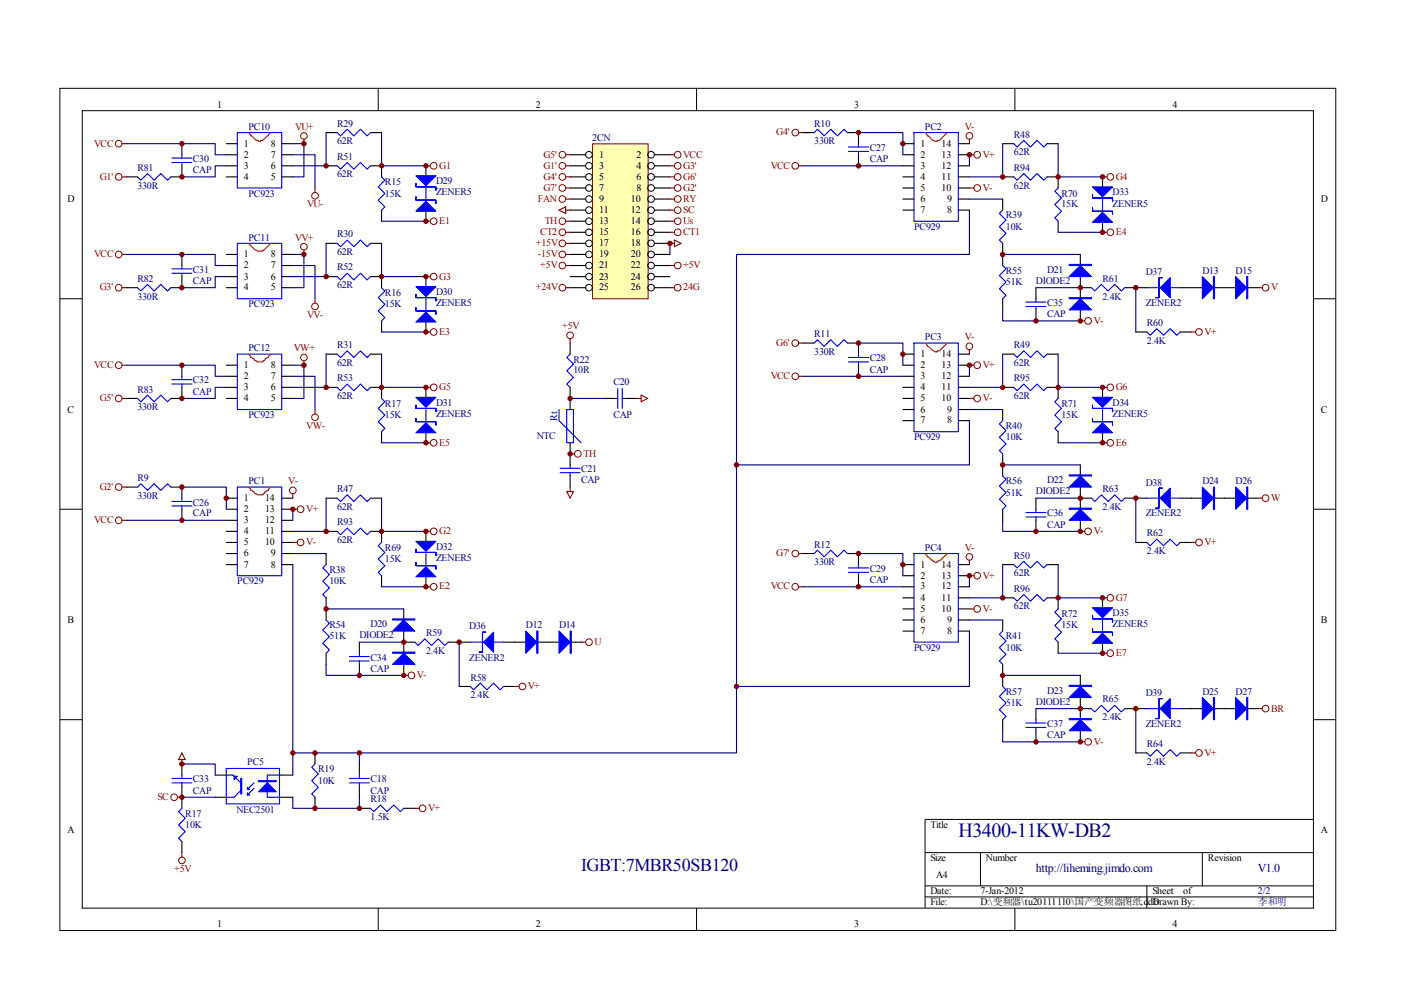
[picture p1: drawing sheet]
<svg xmlns="http://www.w3.org/2000/svg" width="297mm" height="210mm" viewBox="0 0 297 210" stroke-linecap="round" stroke-linejoin="round" font-family="sans-serif">
<g fill="none" stroke="#000" stroke-width=".21">
<path d="M12.7 18.7h270.5v178.6h-270.5zM80.2 18.7v4.7M147.7 18.7v4.7M215.2 18.7v4.7M17.4 23.5h261.1v169h-261.1zM12.7 63.3h4.7M278.4 63.3h4.7M12.7 108h4.7M278.4 108h4.7M12.7 152.6h4.7M278.4 152.6h4.7M278.4 173.7h-82.3v18.8"/>
<path d="M80.2 192.5v4.7M147.7 192.5v4.7M196.1 180.8h82.3M196.1 187.8h82.3M196.1 190.2h82.3M207.9 180.8v7M215.2 192.5v4.7M243.2 187.8v4.7M254.9 180.8v7"/>
</g>
<g fill="none" stroke="#00f" stroke-width=".23">
<path d="M29.2 37.5l.7 .7 1.4-1.4 1.4 1.4 1.4-1.4 1.4 1.4 .7-.7M36.4 33.5h4.3M36.4 34.5h4.3M38.6 32.8v.7M38.6 34.5v.7M50.3 28.1h9.4v11.8h-9.4zM71.5 35.2l.7 .7 1.4-1.4 1.4 1.4 1.4-1.4 1.4 1.4 .7-.7M71.5 28.1l.7 .7 1.4-1.4 1.4 1.4 1.4-1.4 1.4 1.4 .7-.7M80.9 37.5l.7 .7-1.4 1.4 1.4 1.4-1.4 1.4 1.4 1.5-.7 .7M90.3 39.9v2.3M172.6 28.1l.7-.7 1.4 1.4 1.4-1.4 1.5 1.4 1.4-1.4 .7 .7M179.9 31.2h4.2"/>
<path d="M179.9 32.1h4.2M182 30.5v.7M182 32.1v.7M193.8 28.1h9.4v18.8h-9.4zM214.9 37.5l.7 .7 1.5-1.4 1.4 1.4 1.4-1.4 1.4 1.4 .7-.7M214.9 30.5l.7 .7 1.5-1.4 1.4 1.4 1.4-1.4 1.4 1.4 .7-.7M224.3 39.9l-.7 .7 1.5 1.4-1.5 1.4 1.5 1.4-1.5 1.4 .7 .7M36.4 57h4.3M36.4 57.9h4.3M38.6 56.3v.7M38.6 57.9v.7M50.3 51.6h9.4v11.7h-9.4z"/>
<path d="M71.5 58.6l.7 .7 1.4-1.4 1.4 1.4 1.4-1.4 1.4 1.4 .7-.7M71.5 51.6l.7 .7 1.4-1.4 1.4 1.4 1.4-1.4 1.4 1.4 .7-.7M212.6 44.6l-.7 .7 1.4 1.4-1.4 1.4 1.4 1.4-1.4 1.4 .7 .7M212.6 56.3l.7 .7-1.4 1.4 1.4 1.4-1.4 1.4 1.4 1.4-.7 .7M233.8 42.2v2.4M29.2 61l.7 .7 1.4-1.4 1.4 1.4 1.4-1.4 1.4 1.4 .7-.7M38.6 79.8v.7M50.3 75.1h9.4v11.7h-9.4zM71.5 75.1l.7 .7 1.4-1.4 1.4 1.4 1.4-1.4 1.4 1.4 .7-.7M80.9 61l.7 .7-1.4 1.4 1.4 1.4-1.4 1.4 1.4 1.4-.7 .7M90.3 63.3v2.4M172.6 72.7l.7-.7 1.4 1.4 1.4-1.4 1.5 1.4 1.4-1.4 .7 .7"/>
<path d="M179.9 75.8h4.2M179.9 76.7h4.2M182 75.1v.7M182 76.7v.7M193.8 72.7h9.4v18.8h-9.4zM214.9 75.1l.7 .7 1.5-1.4 1.4 1.4 1.4-1.4 1.4 1.4 .7-.7M217.5 64h4.3M217.5 65h4.3M219.6 63.3v.7M219.6 65v.7M231.4 61l.7 .7 1.4-1.4 1.4 1.4 1.4-1.4 1.4 1.4 .8-.7M243.2 70.4l.7 .7 1.4-1.4 1.4 1.4 1.4-1.4 1.4 1.4 .7-.7"/>
<path d="M243.2 61h7M29.2 84.5l.7 .7 1.4-1.4 1.4 1.4 1.4-1.4 1.4 1.4 .7-.7M36.4 80.5h4.3M36.4 81.4h4.3M38.6 81.4v.7M71.5 82.1l.7 .7 1.4-1.4 1.4 1.4 1.4-1.4 1.4 1.4 .7-.7M80.9 84.5l.7 .7-1.4 1.4 1.4 1.4-1.4 1.4 1.4 1.4-.7 .7M90.3 86.8v2.4M212.6 89.2l-.7 .7 1.4 1.4-1.4 1.4 1.4 1.4-1.4 1.4 .7 .7M214.9 82.1l.7 .7 1.5-1.4 1.4 1.4 1.4-1.4 1.4 1.4 .7-.7M224.3 84.5l-.7 .7 1.5 1.4-1.5 1.4 1.5 1.4-1.5 1.4 .7 .7M233.8 86.8v2.4"/>
<path d="M29.2 103.3l.7-.7 1.4 1.4 1.4-1.4 1.4 1.4 1.4-1.4 .7 .7M36.4 106.3h4.3M36.4 107.3h4.3M38.6 105.6v.7M38.6 107.3v.7M50.3 103.3h9.4v18.8h-9.4zM69.1 119.7l-.7 .7 1.4 1.4-1.4 1.4 1.4 1.4-1.4 1.5 .7 .7M71.5 112.7l.7 .7 1.4-1.4 1.4 1.4 1.4-1.4 1.4 1.4 .7-.7M71.5 105.6l.7 .7 1.4-1.4 1.4 1.4 1.4-1.4 1.4 1.4 .7-.7M80.9 115l-.7 .7 1.4 1.4-1.4 1.4 1.4 1.4-1.4 1.5 .7 .7M90.3 117.4v2.3M172.6 117.4l.7-.7 1.4 1.4 1.4-1.4 1.5 1.4 1.4-1.4 .7 .7"/>
<path d="M182 119.7v.7M193.8 117.4h9.4v18.8h-9.4zM212.6 100.9l.7 .7-1.4 1.4 1.4 1.4-1.4 1.5 1.4 1.4-.7 .7M214.9 119.7l.7 .7 1.5-1.4 1.4 1.4 1.4-1.4 1.4 1.4 .7-.7M217.5 108.7h4.3M217.5 109.6h4.3M219.6 108v.7M219.6 109.6v.7M231.4 105.6l.7 .7 1.4-1.4 1.4 1.4 1.4-1.4 1.4 1.4 .8-.7M243.2 115l.7 .7 1.4-1.4 1.4 1.4 1.4-1.4 1.4 1.4 .7-.7M243.2 105.6h7M69.1 131.5l.7 .7-1.4 1.4 1.4 1.4-1.4 1.4 1.4 1.4-.7 .7"/>
<path d="M74.1 139.2h4.2M76.2 138.5v.7M88 136.2l.7 .7 1.4-1.5 1.4 1.5 1.4-1.5 1.4 1.5 .7-.7M99.7 136.2h7.1M179.9 120.4h4.2M179.9 121.4h4.2M182 121.4v.7M212.6 133.8l-.7 .7 1.4 1.4-1.4 1.4 1.4 1.4-1.4 1.4 .7 .8M214.9 126.8l.7 .7 1.5-1.4 1.4 1.4 1.4-1.4 1.4 1.4 .7-.7M224.3 129.1l-.7 .7 1.5 1.4-1.5 1.4 1.5 1.4-1.5 1.4 .7 .8M233.8 131.5v2.3M74.1 140.1h4.2"/>
<path d="M76.2 140.1v.8M99.7 145.5l.7 .8 1.4-1.5 1.4 1.5 1.4-1.5 1.5 1.5 .7-.8M212.6 145.5l.7 .8-1.4 1.4 1.4 1.4-1.4 1.4 1.4 1.4-.7 .7M217.5 153.3h4.3M217.5 154.2h4.3M219.6 152.6v.7M219.6 154.2v.7M231.4 150.2l.7 .7 1.4-1.4 1.4 1.4 1.4-1.4 1.4 1.4 .8-.7M243.2 159.6l.7 .7 1.4-1.4 1.4 1.4 1.4-1.4 1.4 1.4 .7-.7M243.2 150.2h7M36.4 165h4.3M36.4 166h4.3"/>
<path d="M38.6 171.4l-.7 .7 1.4 1.4-1.4 1.4 1.4 1.4-1.4 1.4 .7 .7M38.6 164.3v.7M38.6 166v.7M48 162.9h11.3v7.5h-11.3zM48 164.3h1.4l1.6 1.7M51 167.6l-1.4 1.4h-1.6M53.9 166l-1.5 1.4M53.9 167.2l-1.5 1.4M59.7 164.3h-3v4.7h3M66.8 162l-.7 .7 1.4 1.4-1.4 1.4 1.4 1.4-1.4 1.4 .7 .7M74.1 165h4.2M74.1 166h4.2"/>
<path d="M76.2 164.3v.7M76.2 166v.7M78.5 171.4l.8 .7 1.4-1.4 1.4 1.4 1.4-1.4 1.4 1.4 .7-.7"/>
</g>
<g fill="none" stroke="#000" stroke-width=".23">
<path d="M26.8 37.5h2.4M38.6 35.2v2.3h-2.4M38.6 30.5v2.3M48 30.5h2.3M48 32.8h2.3M48 35.2h2.3M48 37.5h2.3M59.7 30.5h2.4M59.7 32.8h2.4M59.7 35.2h2.4M59.7 37.5h2.4M69.1 35.2h2.4"/>
<path d="M69.1 28.1h2.4M78.5 35.2h2.4v2.3M78.5 28.1h2.4M90.3 35.2v2.3M170.3 28.1h2.3M179.7 28.1h2.3v2.4M182 32.8v2.4M191.4 30.5h2.4M191.4 32.8h2.4M191.4 35.2h2.4M191.4 37.5h2.4M191.4 39.9h2.4"/>
<path d="M203.2 30.5h2.3M203.2 32.8h2.3M203.2 35.2h2.3M203.2 37.5h2.3M203.2 39.9h2.3M212.6 30.5h2.3M212.6 37.5h2.3M222 30.5h2.3M222 37.5h2.3v2.4M233.8 37.5v2.4M38.6 53.9v2.4M38.6 58.6v2.4h-2.4"/>
<path d="M48 53.9h2.3M48 56.3h2.3M48 58.6h2.3M59.7 53.9h2.4M59.7 56.3h2.4M59.7 58.6h2.4M69.1 58.6h2.4M69.1 51.6h2.4M78.5 58.6h2.4v2.4M78.5 51.6h2.4M80.9 44.6v2.3M90.3 44.6v2.3"/>
<path d="M90.3 58.6v2.4M191.4 42.2h2.4M191.4 44.6h2.4M203.2 42.2h2.3M203.2 44.6h2.3M212.6 42.2v2.4M212.6 51.6v4.7M224.3 46.9v2.4M229 53.9v2.4M229 58.6v4.7M233.8 46.9v2.4M26.8 61h2.4"/>
<path d="M38.6 77.4v2.4M48 61h2.3M48 77.4h2.3M48 79.8h2.3M59.7 61h2.4M59.7 77.4h2.4M59.7 79.8h2.4M69.1 75.1h2.4M78.5 75.1h2.4M80.9 68v2.4M90.3 68v2.4M170.3 72.7h2.3"/>
<path d="M179.7 72.7h2.3v2.4M182 77.4v2.4M191.4 77.4h2.4M191.4 79.8h2.4M191.4 75.1h2.4M203.2 77.4h2.3M203.2 79.8h2.3M203.2 75.1h2.3M212.6 75.1h2.3M212.6 63.3v2.4M219.6 61v2.3M219.6 65.7v2.3"/>
<path d="M222 75.1h2.3M229 61h2.4M229 65.7v2.3M238.5 61h4.7M240.8 70.4h2.4M250.2 61h4.7M250.2 70.4h2.4M257.3 61h4.7M264.3 61h2.4M26.8 84.5h2.4M38.6 82.1v2.4h-2.4M48 82.1h2.3"/>
<path d="M48 84.5h2.3M59.7 82.1h2.4M59.7 84.5h2.4M69.1 82.1h2.4M78.5 82.1h2.4v2.4M80.9 91.5v2.4M90.3 82.1v2.4M90.3 91.5v2.4M191.4 82.1h2.4M191.4 84.5h2.4M191.4 86.8h2.4M191.4 89.2h2.4"/>
<path d="M203.2 82.1h2.3M203.2 84.5h2.3M203.2 86.8h2.3M203.2 89.2h2.3M212.6 82.1h2.3M212.6 86.8v2.4M212.6 96.2v4.7M222 82.1h2.3v2.4M224.3 91.5v2.4M229 98.6v2.3M233.8 82.1v2.4M233.8 91.5v2.4"/>
<path d="M26.8 103.3h2.4M36.2 103.3h2.4v2.3M38.6 108v2.3M48 105.6h2.3M48 108h2.3M48 110.3h2.3M48 112.7h2.3M48 115h2.3M48 117.4h2.3M48 119.7h2.3M59.7 105.6h2.4M59.7 108h2.4"/>
<path d="M59.7 110.3h2.4M59.7 112.7h2.4M59.7 115h2.4M59.7 117.4h2.4M59.7 119.7h2.4M69.1 105.6h2.4M69.1 112.7h2.4M69.1 117.4v2.3M78.5 112.7h2.4v2.3M78.5 105.6h2.4M90.3 112.7v2.3M170.3 117.4h2.3"/>
<path d="M179.7 117.4h2.3v2.3M191.4 119.7h2.4M203.2 119.7h2.3M212.6 119.7h2.3M212.6 108v2.3M219.6 105.6v2.4M219.6 110.3v2.4M222 119.7h2.3M229 105.6h2.4M229 103.3v4.7M229 110.3v2.4M238.5 105.6h4.7"/>
<path d="M240.8 115h2.4M250.2 105.6h4.7M250.2 115h2.4M257.3 105.6h4.7M264.3 105.6h2.4M69.1 126.8v4.7M69.1 138.5v2.4M76.2 136.2v2.3M80.9 122.1v2.3M85.6 136.2h2.4M85.6 129.1v2.4M85.6 133.8v4.7"/>
<path d="M90.3 122.1v2.3M95 136.2h4.7M106.8 136.2h4.7M113.8 136.2h4.7M120.9 136.2h2.3M182 122.1v2.3M191.4 122.1h2.4M191.4 124.4h2.4M191.4 126.8h2.4M191.4 129.1h2.4M191.4 131.5h2.4M191.4 133.8h2.4"/>
<path d="M203.2 122.1h2.3M203.2 124.4h2.3M203.2 126.8h2.3M203.2 129.1h2.3M203.2 131.5h2.3M203.2 133.8h2.3M212.6 131.5v2.3M212.6 126.8h2.3M222 126.8h2.3v2.3M224.3 136.2v2.3M233.8 126.8v2.3M233.8 136.2v2.3"/>
<path d="M66.8 159.6v2.4M76.2 140.9v2.3M85.6 140.9v2.3M97.4 145.5h2.3M106.8 145.5h2.3M212.6 140.9v4.6M212.6 152.6v2.3M219.6 150.2v2.4M219.6 154.9v2.4M229 143.2v2.3M229 147.9v4.7M229 154.9v2.4"/>
<path d="M229 150.2h2.4M238.5 150.2h4.7M240.8 159.6h2.4M250.2 150.2h4.7M250.2 159.6h2.4M257.3 150.2h4.7M264.3 150.2h2.4M38.6 162v2.3M38.6 166.7v4.7M38.6 178.4v2.4M45.6 169h2.4M45.6 164.3h2.4"/>
<path d="M59.7 169h2.4M59.7 164.3h2.4M66.8 169v2.4M76.2 171.4h2.3M76.2 162v2.3M76.2 166.7v2.3M85.6 171.4h2.4"/>
</g>
<path d="M52.7 28.1l.4 .5v.2h.3l.5 .5a.74 .74 0 0 0 .9 .5v.2h.5v-.2a.74 .74 0 0 0 .9-.5l.5-.5h.2v-.2l.5-.5M196.1 28.1l.5 .5v.2h.2l1 1 .4 .2h.5v-.2a.74 .74 0 0 0 1-.5l1.1-1.2M52.7 51.6l.2 .2a3.7 3.7 0 0 0 1.9 1.4h.9v-.2h.3l1.4-1.4M52.7 75.1l.4 .5v.2l.8 .2a1.26 1.26 0 0 0 1.6 .7h.2v-.2l.5-.2v-.3l.7-.2v-.2l.5-.5M196.1 72.7l.5 .5v.2h.2l1 1 .4 .2h.5v-.2a.74 .74 0 0 0 1-.5l1.1-1.2M52.7 103.3l.4 .4v.3l.8 .2a1.27 1.27 0 0 0 1.6 .7h.2v-.2h.3l.2-.5 .7-.2v-.3l.5-.4M196.1 117.4l.5 .4v.3h.2l.7 .7h.3v.2l.4 .2h.5v-.2a4.2 4.2 0 0 0 2.1-1.6" fill="none" stroke="#f00" stroke-width=".23"/>
<g fill="#00f" stroke="#00f" stroke-width=".23">
<path d="M88.2 44.8l2.1-2.1 2.1 2.1z"/>
<path d="M88.2 37.3h4.2l-2.1 2.1z"/>
<path d="M88.2 68.3l2.1-2.1 2.1 2.1z"/>
<path d="M88.2 60.8h4.2l-2.1 2.1z"/>
<path d="M88.2 91.8l2.1-2.2 2.1 2.2z"/>
<path d="M88.2 84.2h4.2l-2.1 2.2z"/>
<path d="M88.2 122.3l2.1-2.1 2.1 2.1z"/>
<path d="M88.2 114.8h4.2l-2.1 2.1z"/>
<path d="M54.8 167.9l1.9-1.9 1.9 1.9z"/>
<path d="M52.4 168.1l.5 .5h-.5z"/>
<path d="M52.4 166.9l.5 .5h-.5z"/>
<path d="M49.6 164.6h.7l-.7 .7z"/>
<path d="M85.6 131.5l2.4 2.3h-4.8z"/>
<path d="M83.2 140.9l2.4-2.4 2.4 2.4z"/>
<path d="M102.5 136.2l2.1-2.2v4.3z"/>
<path d="M111.5 133.8l2.3 2.4-2.3 2.3z"/>
<path d="M118.5 133.8l2.4 2.4-2.4 2.3z"/>
<path d="M231.6 47.1l2.2-2.1 2.1 2.1z"/>
<path d="M231.6 39.6h4.3l-2.1 2.1z"/>
<path d="M226.7 58.6l2.3-2.3 2.4 2.3z"/>
<path d="M226.7 65.7l2.3-2.4 2.4 2.4z"/>
<path d="M246 61l2.1-2.1v4.2z"/>
<path d="M254.9 58.6l2.4 2.4-2.4 2.3z"/>
<path d="M262 58.6l2.3 2.4-2.3 2.3z"/>
<path d="M231.6 91.8l2.2-2.2 2.1 2.2z"/>
<path d="M231.6 84.2h4.3l-2.1 2.2z"/>
<path d="M226.7 103.3l2.3-2.4 2.4 2.4z"/>
<path d="M226.7 110.3l2.3-2.3 2.4 2.3z"/>
<path d="M246 105.6l2.1-2.1v4.2z"/>
<path d="M254.9 103.3l2.4 2.3-2.4 2.4z"/>
<path d="M262 103.3l2.3 2.3-2.3 2.4z"/>
<path d="M231.6 136.4l2.2-2.1 2.1 2.1z"/>
<path d="M231.6 128.9h4.3l-2.1 2.1z"/>
<path d="M226.7 147.9l2.3-2.4 2.4 2.4z"/>
<path d="M226.7 154.9l2.3-2.3 2.4 2.3z"/>
<path d="M246 150.2l2.1-2.1v4.3z"/>
<path d="M254.9 147.9l2.4 2.3-2.4 2.4z"/>
<path d="M262 147.9l2.3 2.3-2.3 2.4z"/>
<path d="M88.2 41.7v.7h4.2v.7v-.7h-4.2z" fill-rule="evenodd"/>
<path d="M88.2 38.9v.7h4.2v.7v-.7h-4.2z" fill-rule="evenodd"/>
<path d="M88.2 65.2v.7h4.2v.7v-.7h-4.2z" fill-rule="evenodd"/>
<path d="M88.2 62.4v.7h4.2v.7v-.7h-4.2z" fill-rule="evenodd"/>
<path d="M88.2 88.7v.7h4.2v.7v-.7h-4.2z" fill-rule="evenodd"/>
<path d="M88.2 85.9v.7h4.2v.7v-.7h-4.2z" fill-rule="evenodd"/>
<path d="M88.2 119.2v.7h4.2v.8v-.8h-4.2z" fill-rule="evenodd"/>
<path d="M88.2 116.4v.7h4.2v.7v-.7h-4.2z" fill-rule="evenodd"/>
<path d="M54.8 165.5h3.8v.2h-3.8z" fill-rule="evenodd"/>
<path d="M51 165h.3v3.3h-.3z" fill-rule="evenodd"/>
<path d="M83.2 131.2h4.8v.3h-4.8z" fill-rule="evenodd"/>
<path d="M83.2 138.3h4.8v.2h-4.8z" fill-rule="evenodd"/>
<path d="M102.3 134h.7h-.7v4.3h-.7h.7z" fill-rule="evenodd"/>
<path d="M113.8 133.8h.3v4.7h-.3z" fill-rule="evenodd"/>
<path d="M120.9 133.8h.2v4.7h-.2z" fill-rule="evenodd"/>
<path d="M231.6 44.1v.7h4.3v.7v-.7h-4.3z" fill-rule="evenodd"/>
<path d="M231.6 41.3v.7h4.3v.7v-.7h-4.3z" fill-rule="evenodd"/>
<path d="M226.7 56.1h4.7v.2h-4.7z" fill-rule="evenodd"/>
<path d="M226.7 63.1h4.7v.2h-4.7z" fill-rule="evenodd"/>
<path d="M245.7 58.9h.8h-.8v4.2h-.7h.7z" fill-rule="evenodd"/>
<path d="M257.3 58.6h.2v4.7h-.2z" fill-rule="evenodd"/>
<path d="M264.3 58.6h.3v4.7h-.3z" fill-rule="evenodd"/>
<path d="M231.6 88.7v.7h4.3v.7v-.7h-4.3z" fill-rule="evenodd"/>
<path d="M231.6 85.9v.7h4.3v.7v-.7h-4.3z" fill-rule="evenodd"/>
<path d="M226.7 100.7h4.7v.2h-4.7z" fill-rule="evenodd"/>
<path d="M226.7 107.7h4.7v.3h-4.7z" fill-rule="evenodd"/>
<path d="M245.7 103.5h.8h-.8v4.2h-.7h.7z" fill-rule="evenodd"/>
<path d="M257.3 103.3h.2v4.7h-.2z" fill-rule="evenodd"/>
<path d="M264.3 103.3h.3v4.7h-.3z" fill-rule="evenodd"/>
<path d="M231.6 133.3v.7h4.3v.7v-.7h-4.3z" fill-rule="evenodd"/>
<path d="M231.6 130.5v.7h4.3v.7v-.7h-4.3z" fill-rule="evenodd"/>
<path d="M226.7 145.3h4.7v.2h-4.7z" fill-rule="evenodd"/>
<path d="M226.7 152.4h4.7v.2h-4.7z" fill-rule="evenodd"/>
<path d="M245.7 148.1h.8h-.8v4.3h-.7h.7z" fill-rule="evenodd"/>
<path d="M257.3 147.9h.2v4.7h-.2z" fill-rule="evenodd"/>
<path d="M264.3 147.9h.3v4.7h-.3z" fill-rule="evenodd"/>
</g>
<g fill="none" stroke="#000080" stroke-width=".23">
<path d="M26.8 30.5h18.8v2.3h2.4M48 35.2h-2.4v2.3h-7M62.1 30.5h2.3v7h-2.3M62.1 32.8h4.7v7.1M69.1 28.1v7.1h-7M80.9 28.1v7.1h9.4M170.3 35.2h21.1M182 28.1h9.4v4.7M205.5 32.8v2.4M212.6 30.5v7h-7.1M224.3 30.5v7h9.5M26.8 53.9h18.8v2.4h2.4"/>
<path d="M48 58.6h-2.4v2.4h-7M62.1 53.9h2.3v7.1h-2.3M62.1 56.3h4.7v7M69.1 51.6v7h-7M80.9 51.6v7h9.4M80.9 46.9h9.4M205.5 44.6v9.3h-49.3v91.6h49.3v-11.7M205.5 42.2h7.1M212.6 53.9h16.4M224.3 49.3h9.5M26.8 77.4h18.8v2.4h2.4M62.1 77.4h2.3v7.1h-2.3"/>
<path d="M62.1 79.8h4.7v7M69.1 75.1v7h-7M80.9 75.1v7h9.4M80.9 70.4h9.4M170.3 79.8h21.1M182 72.7h9.4v4.7M205.5 77.4v2.4M212.6 65.7v2.3h16.4M212.6 75.1v7h-7.1M219.6 61h9.4M224.3 75.1v7h9.5M240.8 61v9.4"/>
<path d="M48 82.1h-2.4v2.4h-7M80.9 93.9h9.4M205.5 89.2v9.4h-49.3M205.5 86.8h7.1M212.6 98.6h16.4M224.3 93.9h9.5M26.8 110.3h21.2M38.6 103.3h9.4v4.7M62.1 108v2.3M62.1 119.7v39.9M62.1 117.4h7M69.1 105.6v7.1h-7"/>
<path d="M80.9 105.6v7.1h9.4M182 117.4h9.4v4.7M212.6 110.3v2.4h16.4M212.6 119.7v7.1h-7.1M219.6 105.6h9.4M224.3 119.7v7.1h9.5M240.8 105.6v9.4M69.1 129.1h16.5M76.2 136.2h9.4M80.9 124.4h9.4M97.4 136.2v9.3M170.3 124.4h21.1"/>
<path d="M205.5 122.1v2.3M205.5 131.5h7.1M224.3 138.5h9.5M69.1 140.9v2.3h16.5M156.2 145.5v14.1h-80M212.6 154.9v2.4h16.4M212.6 143.2h16.4M219.6 150.2h9.4M240.8 150.2v9.4M38.6 162h7v2.3M38.6 169h7M62.1 169v2.4h14.1v-2.4"/>
<path d="M76.2 162v-2.4h-14.1v4.7"/>
</g>
<g fill="#800000" stroke="#800000" stroke-width=".21">
<circle cx="38.6" cy="37.5" r=".47"/>
<circle cx="38.6" cy="30.5" r=".47"/>
<circle cx="69.1" cy="35.2" r=".47"/>
<circle cx="64.4" cy="30.5" r=".47"/>
<circle cx="90.3" cy="46.9" r=".47"/>
<circle cx="90.3" cy="35.2" r=".47"/>
<circle cx="80.9" cy="35.2" r=".47"/>
<circle cx="38.6" cy="61" r=".47"/>
<circle cx="80.9" cy="58.6" r=".47"/>
<circle cx="69.1" cy="58.6" r=".47"/>
<circle cx="38.6" cy="53.9" r=".47"/>
<circle cx="38.6" cy="84.5" r=".47"/>
<circle cx="80.9" cy="82.1" r=".47"/>
<circle cx="69.1" cy="82.1" r=".47"/>
<circle cx="38.6" cy="77.4" r=".47"/>
<circle cx="38.6" cy="110.3" r=".47"/>
<circle cx="38.6" cy="103.3" r=".47"/>
<circle cx="48" cy="105.6" r=".47"/>
<circle cx="62.1" cy="108" r=".47"/>
<circle cx="69.1" cy="112.7" r=".47"/>
<circle cx="80.9" cy="112.7" r=".47"/>
<circle cx="90.3" cy="112.7" r=".47"/>
<circle cx="90.3" cy="124.4" r=".47"/>
<circle cx="97.4" cy="136.2" r=".47"/>
<circle cx="85.6" cy="136.2" r=".47"/>
<circle cx="85.6" cy="143.2" r=".47"/>
<circle cx="69.1" cy="129.1" r=".47"/>
<circle cx="76.2" cy="143.2" r=".47"/>
<circle cx="191.4" cy="30.5" r=".47"/>
<circle cx="205.5" cy="32.8" r=".47"/>
<circle cx="182" cy="28.1" r=".47"/>
<circle cx="224.3" cy="37.5" r=".47"/>
<circle cx="212.6" cy="37.5" r=".47"/>
<circle cx="240.8" cy="61" r=".47"/>
<circle cx="229" cy="61" r=".47"/>
<circle cx="182" cy="35.2" r=".47"/>
<circle cx="229.1" cy="68" r=".47"/>
<circle cx="219.6" cy="68" r=".47"/>
<circle cx="212.6" cy="53.9" r=".47"/>
<circle cx="191.4" cy="75.1" r=".47"/>
<circle cx="205.5" cy="77.4" r=".47"/>
<circle cx="182" cy="72.7" r=".47"/>
<circle cx="224.3" cy="82.1" r=".47"/>
<circle cx="212.6" cy="82.1" r=".47"/>
<circle cx="240.8" cy="105.6" r=".47"/>
<circle cx="229" cy="105.6" r=".47"/>
<circle cx="182" cy="79.8" r=".47"/>
<circle cx="229.1" cy="112.7" r=".47"/>
<circle cx="219.6" cy="112.7" r=".47"/>
<circle cx="212.6" cy="98.6" r=".47"/>
<circle cx="191.4" cy="119.7" r=".47"/>
<circle cx="205.5" cy="122.1" r=".47"/>
<circle cx="182" cy="117.4" r=".47"/>
<circle cx="224.3" cy="126.8" r=".47"/>
<circle cx="212.6" cy="126.8" r=".47"/>
<circle cx="240.8" cy="150.2" r=".47"/>
<circle cx="229" cy="150.2" r=".47"/>
<circle cx="182" cy="124.4" r=".47"/>
<circle cx="229.1" cy="157.3" r=".47"/>
<circle cx="219.6" cy="157.3" r=".47"/>
<circle cx="212.6" cy="143.2" r=".47"/>
<circle cx="233.8" cy="126.8" r=".47"/>
<circle cx="233.8" cy="138.5" r=".47"/>
<circle cx="233.8" cy="82.1" r=".47"/>
<circle cx="233.8" cy="93.9" r=".47"/>
<circle cx="233.8" cy="37.5" r=".47"/>
<circle cx="233.8" cy="49.3" r=".47"/>
<circle cx="156.1" cy="98.6" r=".47"/>
<circle cx="76.2" cy="171.4" r=".47"/>
<circle cx="66.8" cy="159.6" r=".47"/>
<circle cx="66.8" cy="171.4" r=".47"/>
<circle cx="38.6" cy="169" r=".47"/>
<circle cx="38.6" cy="162" r=".47"/>
<circle cx="62.1" cy="159.6" r=".47"/>
<circle cx="76.2" cy="159.6" r=".47"/>
<circle cx="156.1" cy="145.5" r=".47"/>
</g>
<g fill="none" stroke="#800000" stroke-width=".21">
<circle cx="25.2" cy="30.5" r=".71"/>
<circle cx="25.2" cy="37.5" r=".71"/>
<circle cx="64.4" cy="28.8" r=".7"/>
<circle cx="92" cy="35.2" r=".71"/>
<circle cx="168.6" cy="35.2" r=".71"/>
<circle cx="168.6" cy="28.1" r=".7"/>
<circle cx="205.5" cy="28.8" r=".7"/>
<circle cx="207.2" cy="32.8" r=".71"/>
<circle cx="207.2" cy="39.9" r=".7"/>
<circle cx="235.4" cy="37.5" r=".7"/>
<circle cx="25.2" cy="53.9" r=".71"/>
<circle cx="64.4" cy="52.3" r=".71"/>
<circle cx="66.8" cy="41.5" r=".71"/>
<circle cx="92" cy="46.9" r=".71"/>
<circle cx="92" cy="58.6" r=".71"/>
<circle cx="235.4" cy="49.2" r=".71"/>
<circle cx="25.2" cy="61" r=".71"/>
<circle cx="25.2" cy="77.4" r=".71"/>
<circle cx="64.4" cy="75.8" r=".7"/>
<circle cx="66.8" cy="65" r=".71"/>
<circle cx="92" cy="70.4" r=".71"/>
<circle cx="168.6" cy="79.8" r=".71"/>
<circle cx="168.6" cy="72.7" r=".7"/>
<circle cx="205.5" cy="73.4" r=".7"/>
<circle cx="207.2" cy="77.4" r=".7"/>
<circle cx="230.7" cy="68" r=".71"/>
<circle cx="254.2" cy="70.4" r=".7"/>
<circle cx="268.3" cy="61" r=".71"/>
<circle cx="25.2" cy="84.5" r=".71"/>
<circle cx="66.8" cy="88.5" r=".71"/>
<circle cx="92" cy="82.1" r=".71"/>
<circle cx="92" cy="93.9" r=".71"/>
<circle cx="207.2" cy="84.5" r=".7"/>
<circle cx="235.4" cy="82.1" r=".71"/>
<circle cx="235.4" cy="93.9" r=".7"/>
<circle cx="25.2" cy="110.3" r=".71"/>
<circle cx="25.2" cy="103.3" r=".71"/>
<circle cx="62.1" cy="104" r=".71"/>
<circle cx="63.7" cy="115" r=".71"/>
<circle cx="63.7" cy="108" r=".71"/>
<circle cx="92" cy="112.7" r=".71"/>
<circle cx="168.6" cy="117.4" r=".7"/>
<circle cx="205.5" cy="118.1" r=".7"/>
<circle cx="230.7" cy="112.7" r=".71"/>
<circle cx="254.2" cy="115" r=".7"/>
<circle cx="268.3" cy="105.6" r=".71"/>
<circle cx="92" cy="124.4" r=".71"/>
<circle cx="124.9" cy="136.2" r=".7"/>
<circle cx="168.6" cy="124.4" r=".7"/>
<circle cx="207.2" cy="129.1" r=".71"/>
<circle cx="207.2" cy="122.1" r=".7"/>
<circle cx="235.4" cy="126.8" r=".71"/>
<circle cx="235.4" cy="138.5" r=".7"/>
<circle cx="87.2" cy="143.2" r=".71"/>
<circle cx="110.8" cy="145.5" r=".71"/>
<circle cx="230.7" cy="157.3" r=".71"/>
<circle cx="254.2" cy="159.6" r=".71"/>
<circle cx="268.3" cy="150.2" r=".71"/>
<circle cx="36.9" cy="169" r=".71"/>
<circle cx="89.6" cy="171.4" r=".7"/>
<circle cx="38.6" cy="182.4" r=".71"/>
</g>
<g fill="none" stroke="#800000" stroke-width=".23">
<path d="M25.9 30.5h.9M25.9 37.5h.9M64.4 29.5v1M66.8 39.9v.9M90.3 35.2h.9M169.3 35.2h1M169.3 28.1h1M205.5 32.8h1M205.5 29.5v1M205.5 39.9h1M233.8 37.5h.9M25.9 53.9h.9"/>
<path d="M64.4 53v.9M90.3 46.9h.9M90.3 58.6h.9M233.8 49.3h.9M25.9 61h.9M25.9 77.4h.9M64.4 76.5v.9M66.8 63.3v1M90.3 70.4h.9M169.3 79.8h1M169.3 72.7h1M205.5 77.4h1"/>
<path d="M205.5 74.1v1M229 68h1M252.6 70.4h.9M266.7 61h.9M25.9 84.5h.9M66.8 86.8v1M90.3 82.1h.9M90.3 93.9h.9M205.5 84.5h1M233.8 82.1h.9M233.8 93.9h.9M25.9 110.3h.9"/>
<path d="M25.9 103.3h.9M62.1 108h.9M62.1 104.7v.9M62.1 115h.9M90.3 112.7h.9M169.3 117.4h1M205.5 118.8v.9M229 112.7h1M252.6 115h.9M266.7 105.6h.9M90.3 124.4h.9M123.2 136.2h1"/>
<path d="M169.3 124.4h1M205.5 122.1h1M205.5 129.1h1M233.8 126.8h.9M233.8 138.5h.9M38.6 159.6l.7 1.5h-1.4zM85.6 143.2h.9M109.1 145.5h1M229 157.3h1M252.6 159.6h.9M266.7 150.2h.9M37.6 169h1"/>
<path d="M38.6 161.1v.9M88 171.4h.9M38.6 180.8v.9"/>
</g>
<path d="M125.7 30.6h11.7v32.7h-11.7z" fill="#ffffb0"/>
<g fill="none" stroke="#800000" stroke-width=".21">
<path d="M125.6 30.5h11.8v32.8h-11.8z"/>
<circle cx="119.2" cy="32.8" r=".71"/>
<circle cx="119.2" cy="35.2" r=".71"/>
<circle cx="119.2" cy="37.5" r=".71"/>
<circle cx="119.2" cy="39.9" r=".71"/>
<circle cx="143.7" cy="35.2" r=".71"/>
<circle cx="143.7" cy="32.8" r=".71"/>
<circle cx="143.7" cy="39.9" r=".71"/>
<circle cx="143.7" cy="37.5" r=".71"/>
<circle cx="119.2" cy="49.2" r=".71"/>
<circle cx="119.2" cy="51.6" r=".71"/>
<circle cx="119.2" cy="53.9" r=".71"/>
<circle cx="119.2" cy="46.9" r=".71"/>
<circle cx="119.2" cy="56.3" r=".71"/>
<circle cx="119.2" cy="42.2" r=".71"/>
<circle cx="143.7" cy="49.2" r=".71"/>
<circle cx="143.7" cy="44.6" r=".71"/>
<circle cx="143.7" cy="46.9" r=".71"/>
<circle cx="143.7" cy="56.3" r=".71"/>
<circle cx="143.7" cy="42.2" r=".71"/>
<circle cx="119.2" cy="61" r=".71"/>
<circle cx="120.9" cy="71.1" r=".71"/>
<circle cx="143.7" cy="61" r=".71"/>
<circle cx="122.5" cy="96.2" r=".71"/>
</g>
<g fill="none" stroke="#000" stroke-width=".21">
<circle cx="124.9" cy="35.2" r=".71"/>
<circle cx="124.9" cy="32.8" r=".71"/>
<circle cx="124.9" cy="37.5" r=".7"/>
<circle cx="124.9" cy="39.9" r=".7"/>
<circle cx="138" cy="35.2" r=".71"/>
<circle cx="138" cy="32.8" r=".71"/>
<circle cx="138" cy="37.5" r=".71"/>
<circle cx="138" cy="39.9" r=".71"/>
<circle cx="124.9" cy="49.2" r=".71"/>
<circle cx="124.9" cy="51.6" r=".71"/>
<circle cx="124.9" cy="44.6" r=".7"/>
<circle cx="124.9" cy="53.9" r=".7"/>
<circle cx="124.9" cy="56.3" r=".7"/>
<circle cx="124.9" cy="46.9" r=".7"/>
<circle cx="124.9" cy="42.2" r=".7"/>
<circle cx="124.9" cy="58.6" r=".7"/>
<circle cx="138" cy="49.2" r=".71"/>
<circle cx="138" cy="51.6" r=".71"/>
<circle cx="138" cy="53.9" r=".71"/>
<circle cx="138" cy="44.6" r=".71"/>
<circle cx="138" cy="56.3" r=".71"/>
<circle cx="138" cy="46.9" r=".71"/>
<circle cx="138" cy="58.6" r=".71"/>
<circle cx="138" cy="42.2" r=".71"/>
<circle cx="124.9" cy="61" r=".7"/>
<circle cx="138" cy="61" r=".71"/>
</g>
<g fill="none" stroke="#000" stroke-width=".23">
<path d="M120.9 32.8h3.3M120.9 35.2h3.3M120.9 37.5h3.3M120.9 39.9h3.3M138.7 32.8h3.3M138.7 35.2h3.3M138.7 37.5h3.3M138.7 39.9h3.3M120.9 42.2h3.3M120.9 44.6h3.3M120.9 46.9h3.3M120.9 49.3h3.3"/>
<path d="M120.9 51.6h3.3M120.9 53.9h3.3M120.9 56.3h3.3M120.9 58.6h3.3M138.7 42.2h3.3M138.7 44.6h3.3M138.7 46.9h3.3M138.7 49.3h3.3M138.7 51.6h3.3M138.7 53.9h3.3M138.7 56.3h3.3M138.7 58.6h3.3"/>
<path d="M120.9 61h3.3M120.9 72.7v2.4M138.7 61h3.3M120.9 82.1v4.7M120.9 93.9v4.7M127.9 84.5h2.4M132.6 84.5h2.4M120.9 100.9v2.4"/>
</g>
<g fill="none" stroke="#800000" stroke-width=".23">
<path d="M119.9 32.8h1M119.9 35.2h1M119.9 37.5h1M119.9 39.9h1M142 32.8h1M142 35.2h1M142 37.5h1M142 39.9h1M118.5 44.6l1.4-.7v1.4zM119.9 42.2h1M119.9 46.9h1M119.9 49.3h1"/>
<path d="M119.9 51.6h1M119.9 53.9h1M119.9 56.3h1M119.9 44.6h1M142 42.2h1M142 46.9h1M142 49.3h1M142 51.6h1M142 56.3h1M142 44.6h1M143 50.9l1.4 .7-1.4 .7zM119.9 61h1"/>
<path d="M120.9 71.8v.9M142 61h1M120.9 96.2h.9M135 84.5h.9M135.9 83.8l1.4 .7-1.4 .7zM120.2 104.2h1.4l-.7 1.4zM120.9 103.3v.9"/>
</g>
<path d="M142 51.6v2.3M120.9 84.5h7" fill="none" stroke="#000080" stroke-width=".23"/>
<g fill="#800000" stroke="#800000" stroke-width=".21">
<circle cx="142" cy="51.6" r=".47"/>
<circle cx="90.3" cy="58.6" r=".47"/>
<circle cx="90.3" cy="70.4" r=".47"/>
<circle cx="90.3" cy="82.1" r=".47"/>
<circle cx="90.3" cy="93.9" r=".47"/>
<circle cx="64.4" cy="53.9" r=".47"/>
<circle cx="64.4" cy="77.4" r=".47"/>
<circle cx="120.9" cy="96.2" r=".47"/>
<circle cx="120.9" cy="84.5" r=".47"/>
</g>
<path d="M120.9 75.1l-.7 .7 1.4 1.4-1.4 1.4 1.4 1.4-1.4 1.4 .7 .7M118.5 86.8v2.4l4.7 4.7M118.8 99.3h4.2M120.2 86.8h1.4v7.1h-1.4zM120.9 98.6v.7M130.3 84.5h.7M131 82.4v4.2M131.9 84.5h.7M131.9 82.4v4.2M118.8 100.2h4.2M120.9 100.2v.7" fill="none" stroke="#00f" stroke-width=".23"/>
<text font-size="4.2" fill="#000080" x="203.2" y="177.4">H3400-11KW-DB2</text>
<text font-size="3.8" fill="#000080" x="123.2" y="184.6">IGBT:7MBR50SB120</text>
<g font-size="2.5" fill="#000080">
<text x="219.6" y="184.8">http://liheming.jimdo.com</text>
<text x="266.7" y="184.8">V1.0</text>
</g>
<g font-size="2.1">
<text x="46.1" y="22.9">1</text>
<text x="113.6" y="22.9">2</text>
<text x="181.1" y="22.9">3</text>
<text x="248.6" y="22.9">4</text>
<text x="51.7" y="31.1">1</text>
<text x="51.7" y="33.5">2</text>
<text x="51.7" y="35.7">3</text>
<text x="57.4" y="35.7">6</text>
<text x="57.4" y="33.5">7</text>
<text x="57.4" y="31.1">8</text>
<text x="127" y="33.5">1</text>
<text x="127" y="35.7">3</text>
<text x="135" y="33.5">2</text>
<text x="135" y="35.7">4</text>
<text x="195.2" y="31.1">1</text>
<text x="195.2" y="33.5">2</text>
<text x="195.2" y="35.7">3</text>
<text x="199.6" y="35.7">12</text>
<text x="199.6" y="33.5">13</text>
<text x="199.6" y="31.1">14</text>
<text x="51.7" y="38.1">4</text>
<text x="57.4" y="38.1">5</text>
<text x="127" y="38.1">5</text>
<text x="127" y="40.5">7</text>
<text x="135" y="38.1">6</text>
<text x="135" y="40.5">8</text>
<text x="195.2" y="38.1">4</text>
<text x="195.2" y="40.5">5</text>
<text x="199.6" y="40.5">10</text>
<text x="199.6" y="38.1">11</text>
<text x="14.3" y="42.8">D</text>
<text x="127" y="42.8">9</text>
<text x="127" y="45.1">11</text>
<text x="127" y="47.5">13</text>
<text x="133.8" y="42.8">10</text>
<text x="133.8" y="45.1">12</text>
<text x="133.8" y="47.5">14</text>
<text x="195.2" y="42.8">6</text>
<text x="195.2" y="45.1">7</text>
<text x="200.8" y="45.1">8</text>
<text x="200.8" y="42.8">9</text>
<text x="280.1" y="42.8">D</text>
<text x="127" y="49.9">15</text>
<text x="127" y="52.2">17</text>
<text x="133.8" y="49.9">16</text>
<text x="133.8" y="52.2">18</text>
<text x="51.7" y="54.5">1</text>
<text x="51.7" y="56.9">2</text>
<text x="51.7" y="59.3">3</text>
<text x="57.4" y="59.3">6</text>
<text x="57.4" y="56.9">7</text>
<text x="57.4" y="54.5">8</text>
<text x="127" y="54.5">19</text>
<text x="127" y="56.9">21</text>
<text x="127" y="59.3">23</text>
<text x="133.8" y="54.5">20</text>
<text x="133.8" y="56.9">22</text>
<text x="133.8" y="59.3">24</text>
<text x="51.7" y="61.6">4</text>
<text x="57.4" y="61.6">5</text>
<text x="127" y="61.6">25</text>
<text x="133.8" y="61.6">26</text>
<text x="195.2" y="75.7">1</text>
<text x="199.6" y="75.7">14</text>
<text x="51.7" y="78.1">1</text>
<text x="51.7" y="80.4">2</text>
<text x="51.7" y="82.7">3</text>
<text x="57.4" y="82.7">6</text>
<text x="57.4" y="80.4">7</text>
<text x="57.4" y="78.1">8</text>
<text x="195.2" y="78.1">2</text>
<text x="195.2" y="80.4">3</text>
<text x="195.2" y="82.7">4</text>
<text x="199.6" y="82.7">11</text>
<text x="199.6" y="80.4">12</text>
<text x="199.6" y="78.1">13</text>
<text x="14.3" y="87.5">C</text>
<text x="51.7" y="85.1">4</text>
<text x="57.4" y="85.1">5</text>
<text x="195.2" y="85.1">5</text>
<text x="195.2" y="87.5">6</text>
<text x="195.2" y="89.8">7</text>
<text x="199.6" y="85.1">10</text>
<text x="200.8" y="89.8">8</text>
<text x="200.8" y="87.5">9</text>
<text x="280.1" y="87.5">C</text>
<text x="51.7" y="106.2">1</text>
<text x="56.2" y="106.2">14</text>
<text x="51.7" y="108.6">2</text>
<text x="51.7" y="110.9">3</text>
<text x="51.7" y="113.3">4</text>
<text x="56.2" y="113.3">11</text>
<text x="56.2" y="110.9">12</text>
<text x="56.2" y="108.6">13</text>
<text x="51.7" y="115.6">5</text>
<text x="51.7" y="118">6</text>
<text x="56.2" y="115.6">10</text>
<text x="57.4" y="118">9</text>
<text x="51.7" y="120.3">7</text>
<text x="57.4" y="120.3">8</text>
<text x="195.2" y="120.3">1</text>
<text x="195.2" y="122.7">2</text>
<text x="195.2" y="125">3</text>
<text x="199.6" y="125">12</text>
<text x="199.6" y="122.7">13</text>
<text x="199.6" y="120.3">14</text>
<text x="195.2" y="127.4">4</text>
<text x="195.2" y="129.7">5</text>
<text x="199.6" y="129.7">10</text>
<text x="199.6" y="127.4">11</text>
<text x="14.3" y="132.1">B</text>
<text x="195.2" y="132.1">6</text>
<text x="195.2" y="134.4">7</text>
<text x="200.8" y="134.4">8</text>
<text x="200.8" y="132.1">9</text>
<text x="280.1" y="132.1">B</text>
<text x="14.3" y="176.7">A</text>
<text x="197.3" y="175.5">Title</text>
<text x="280.1" y="176.7">A</text>
<text x="197.3" y="182.6">Size</text>
<text x="209" y="182.6">Number</text>
<text x="256.1" y="182.6">Revision</text>
<text x="197.3" y="189.6">Date:</text>
<text x="197.3" y="192">File:</text>
<text x="198.5" y="186.1">A4</text>
<text x="207.9" y="189.6">7-Jan-2012</text>
<text x="207.9" y="192">D:\变频器\tu20111110\国产变频器图纸.ddb</text>
<text x="244.3" y="189.6">Sheet</text>
<text x="244.3" y="192">Drawn By:</text>
<text x="250.9" y="189.6">of</text>
<text x="46.1" y="196.6">1</text>
<text x="113.6" y="196.6">2</text>
<text x="181.1" y="196.6">3</text>
<text x="248.6" y="196.6">4</text>
</g>
<g font-size="2.1" fill="#000080">
<text x="52.7" y="27.5">PC10</text>
<text x="71.5" y="26.9">R29</text>
<text x="125.6" y="29.9">2CN</text>
<text x="172.6" y="26.9">R10</text>
<text x="196.1" y="27.5">PC2</text>
<text x="215" y="29.2">R48</text>
<text x="40.9" y="34.4">C30</text>
<text x="71.5" y="33.9">R51</text>
<text x="71.5" y="30.6">62R</text>
<text x="172.6" y="30.6">330R</text>
<text x="184.4" y="32">C27</text>
<text x="184.4" y="34.4">CAP</text>
<text x="215" y="32.9">62R</text>
<text x="29.1" y="36.3">R81</text>
<text x="29.1" y="40">330R</text>
<text x="40.9" y="36.7">CAP</text>
<text x="52.7" y="41.7">PC923</text>
<text x="71.5" y="37.6">62R</text>
<text x="81.6" y="39.3">R15</text>
<text x="81.6" y="41.7">15K</text>
<text x="92.5" y="39">D29</text>
<text x="92.5" y="41.4">ZENER5</text>
<text x="215" y="36.3">R94</text>
<text x="215" y="40">62R</text>
<text x="225" y="41.7">R70</text>
<text x="235.9" y="41.4">D33</text>
<text x="213.3" y="46.3">R39</text>
<text x="225" y="44">15K</text>
<text x="235.9" y="43.8">ZENER5</text>
<text x="52.7" y="51.1">PC11</text>
<text x="71.5" y="50.3">R30</text>
<text x="193.8" y="48.7">PC929</text>
<text x="213.3" y="48.7">10K</text>
<text x="29.1" y="59.7">R82</text>
<text x="40.9" y="57.8">C31</text>
<text x="71.5" y="57.3">R52</text>
<text x="71.5" y="54.1">62R</text>
<text x="213.3" y="58.1">R55</text>
<text x="222" y="57.8">D21</text>
<text x="233.8" y="59.7">R61</text>
<text x="242.9" y="58.3">D37</text>
<text x="254.9" y="58.1">D13</text>
<text x="262" y="58.1">D15</text>
<text x="29.1" y="63.5">330R</text>
<text x="40.9" y="60.2">CAP</text>
<text x="52.7" y="65.1">PC923</text>
<text x="71.5" y="61.1">62R</text>
<text x="81.6" y="62.8">R16</text>
<text x="81.6" y="65.1">15K</text>
<text x="92.5" y="62.5">D30</text>
<text x="92.5" y="64.9">ZENER5</text>
<text x="213.3" y="60.5">51K</text>
<text x="219.6" y="60.2">DIODE2</text>
<text x="222" y="64.9">C35</text>
<text x="233.8" y="63.5">2.4K</text>
<text x="242.9" y="64.9">ZENER2</text>
<text x="172.6" y="71.5">R11</text>
<text x="222" y="67.2">CAP</text>
<text x="243.2" y="69.1">R60</text>
<text x="52.7" y="74.5">PC12</text>
<text x="71.5" y="73.8">R31</text>
<text x="71.5" y="77.6">62R</text>
<text x="121.6" y="76.9">R22</text>
<text x="172.6" y="75.2">330R</text>
<text x="184.4" y="76.6">C28</text>
<text x="196.1" y="72.2">PC3</text>
<text x="215" y="73.8">R49</text>
<text x="215" y="77.6">62R</text>
<text x="243.2" y="72.9">2.4K</text>
<text x="29.1" y="83.2">R83</text>
<text x="40.9" y="81.3">C32</text>
<text x="40.9" y="83.7">CAP</text>
<text x="71.5" y="80.9">R53</text>
<text x="121.6" y="79.2">10R</text>
<text x="130" y="81.5">C20</text>
<text x="184.4" y="79">CAP</text>
<text x="215" y="80.9">R95</text>
<text x="29.1" y="87">330R</text>
<text x="52.7" y="88.6">PC923</text>
<text x="71.5" y="84.6">62R</text>
<text x="81.6" y="86.3">R17</text>
<text x="81.6" y="88.6">15K</text>
<text x="92.5" y="86">D31</text>
<text x="92.5" y="88.4">ZENER5</text>
<text x="118.1" y="89.2" transform="rotate(-90 118.1 89.2)">Rt</text>
<text x="130" y="88.6">CAP</text>
<text x="215" y="84.6">62R</text>
<text x="225" y="86.3">R71</text>
<text x="225" y="88.6">15K</text>
<text x="235.9" y="86">D34</text>
<text x="235.9" y="88.4">ZENER5</text>
<text x="113.8" y="93.1">NTC</text>
<text x="193.8" y="93.3">PC929</text>
<text x="213.3" y="90.9">R40</text>
<text x="213.3" y="93.3">10K</text>
<text x="123.2" y="100.1">C21</text>
<text x="29.1" y="102">R9</text>
<text x="29.1" y="105.8">330R</text>
<text x="40.9" y="107.2">C26</text>
<text x="52.7" y="102.7">PC1</text>
<text x="71.5" y="104.3">R47</text>
<text x="123.2" y="102.5">CAP</text>
<text x="213.3" y="102.7">R56</text>
<text x="213.3" y="105.1">51K</text>
<text x="219.6" y="104.8">DIODE2</text>
<text x="222" y="102.5">D22</text>
<text x="233.8" y="104.3">R63</text>
<text x="242.9" y="103">D38</text>
<text x="254.9" y="102.7">D24</text>
<text x="262" y="102.7">D26</text>
<text x="40.9" y="109.5">CAP</text>
<text x="71.5" y="111.4">R93</text>
<text x="71.5" y="108.1">62R</text>
<text x="222" y="109.5">C36</text>
<text x="222" y="111.9">CAP</text>
<text x="233.8" y="108.1">2.4K</text>
<text x="242.9" y="109.5">ZENER2</text>
<text x="243.2" y="113.7">R62</text>
<text x="71.5" y="115.2">62R</text>
<text x="81.6" y="116.8">R69</text>
<text x="81.6" y="119.1">15K</text>
<text x="92.5" y="116.6">D32</text>
<text x="92.5" y="118.9">ZENER5</text>
<text x="172.6" y="116.1">R12</text>
<text x="172.6" y="119.8">330R</text>
<text x="196.1" y="116.8">PC4</text>
<text x="215" y="118.5">R50</text>
<text x="243.2" y="117.5">2.4K</text>
<text x="50.3" y="123.9">PC929</text>
<text x="69.8" y="121.5">R38</text>
<text x="69.8" y="123.9">10K</text>
<text x="184.4" y="121.3">C29</text>
<text x="184.4" y="123.6">CAP</text>
<text x="215" y="125.5">R96</text>
<text x="215" y="122.2">62R</text>
<text x="215" y="129.2">62R</text>
<text x="225" y="130.9">R72</text>
<text x="235.9" y="130.7">D35</text>
<text x="69.8" y="133.2">R54</text>
<text x="69.8" y="135.6">51K</text>
<text x="76.2" y="135.3">DIODE2</text>
<text x="78.6" y="133">D20</text>
<text x="90.3" y="134.9">R59</text>
<text x="99.5" y="133.4">D36</text>
<text x="111.5" y="133.2">D12</text>
<text x="118.5" y="133.2">D14</text>
<text x="193.8" y="137.9">PC929</text>
<text x="213.3" y="135.6">R41</text>
<text x="213.3" y="137.9">10K</text>
<text x="225" y="133.2">15K</text>
<text x="235.9" y="133">ZENER5</text>
<text x="78.6" y="140.1">C34</text>
<text x="78.6" y="142.4">CAP</text>
<text x="90.3" y="138.6">2.4K</text>
<text x="99.5" y="140.1">ZENER2</text>
<text x="99.7" y="144.3">R58</text>
<text x="99.7" y="148">2.4K</text>
<text x="213.3" y="147.3">R57</text>
<text x="213.3" y="149.7">51K</text>
<text x="219.6" y="149.5">DIODE2</text>
<text x="222" y="147.1">D23</text>
<text x="233.8" y="148.9">R65</text>
<text x="242.9" y="147.6">D39</text>
<text x="254.9" y="147.3">D25</text>
<text x="262" y="147.3">D27</text>
<text x="222" y="154.1">C37</text>
<text x="233.8" y="152.8">2.4K</text>
<text x="242.9" y="154.1">ZENER2</text>
<text x="222" y="156.5">CAP</text>
<text x="243.2" y="158.3">R64</text>
<text x="40.9" y="165.9">C33</text>
<text x="52.4" y="162.2">PC5</text>
<text x="67.5" y="163.8">R19</text>
<text x="67.5" y="166.1">10K</text>
<text x="78.6" y="165.9">C18</text>
<text x="243.2" y="162.2">2.4K</text>
<text x="39.3" y="173.2">R17</text>
<text x="40.9" y="168.2">CAP</text>
<text x="50.1" y="172.5">NEC2501</text>
<text x="78.6" y="170.1">R18</text>
<text x="78.6" y="173.8">1.5K</text>
<text x="78.6" y="168.2">CAP</text>
<text x="39.3" y="175.5">10K</text>
<text x="266.7" y="192">李和明</text>
<text x="266.7" y="189.6">2/2</text>
</g>
<g font-size="2.1" fill="#800000">
<text x="62.6" y="27.5">VU+</text>
<text x="164.6" y="28.7">G4'</text>
<text x="204.6" y="27.5">V-</text>
<text x="20" y="31.1">VCC</text>
<text x="93.1" y="35.7">G1</text>
<text x="115.2" y="33.5">G5'</text>
<text x="115.2" y="35.7">G1'</text>
<text x="144.9" y="35.7">G3'</text>
<text x="144.9" y="33.5">VCC</text>
<text x="163.4" y="35.7">VCC</text>
<text x="208.4" y="33.5">V+</text>
<text x="21.2" y="38.1">G1'</text>
<text x="115.2" y="38.1">G4'</text>
<text x="115.2" y="40.5">G7'</text>
<text x="144.9" y="40.5">G2'</text>
<text x="144.9" y="38.1">G6'</text>
<text x="208.4" y="40.5">V-</text>
<text x="236.6" y="38.1">G4</text>
<text x="65.1" y="44">VU-</text>
<text x="93.1" y="47.5">E1</text>
<text x="114" y="42.8">FAN</text>
<text x="115.5" y="47.5">TH</text>
<text x="144.9" y="47.5">Us</text>
<text x="144.9" y="45.1">SC</text>
<text x="144.9" y="42.8">RY</text>
<text x="62.6" y="51.1">VV+</text>
<text x="113.6" y="52.2">+15V</text>
<text x="114.6" y="49.9">CT2</text>
<text x="144.9" y="49.9">CT1</text>
<text x="236.6" y="49.9">E4</text>
<text x="20" y="54.5">VCC</text>
<text x="93.1" y="59.3">G3</text>
<text x="114" y="54.5">-15V</text>
<text x="114.6" y="56.9">+5V</text>
<text x="144.9" y="56.9">+5V</text>
<text x="21.2" y="61.6">G3'</text>
<text x="113.6" y="61.6">+24V</text>
<text x="144.9" y="61.6">24G</text>
<text x="269.5" y="61.6">V</text>
<text x="65.1" y="67.5">VV-</text>
<text x="93.1" y="71">E3</text>
<text x="119.2" y="69.8">+5V</text>
<text x="231.9" y="68.7">V-</text>
<text x="255.4" y="71">V+</text>
<text x="62.3" y="74.5">VW+</text>
<text x="164.6" y="73.3">G6'</text>
<text x="204.6" y="72.2">V-</text>
<text x="20" y="78.1">VCC</text>
<text x="93.1" y="82.7">G5</text>
<text x="163.4" y="80.4">VCC</text>
<text x="208.4" y="78.1">V+</text>
<text x="236.6" y="82.7">G6</text>
<text x="21.2" y="85.1">G5'</text>
<text x="208.4" y="85.1">V-</text>
<text x="64.9" y="90.9">VW-</text>
<text x="93.1" y="94.5">E5</text>
<text x="236.6" y="94.5">E6</text>
<text x="123.7" y="96.9">TH</text>
<text x="21.2" y="103.9">G2'</text>
<text x="61.1" y="102.7">V-</text>
<text x="269.5" y="106.2">W</text>
<text x="20" y="110.9">VCC</text>
<text x="64.9" y="108.6">V+</text>
<text x="93.1" y="113.3">G2</text>
<text x="231.9" y="113.3">V-</text>
<text x="64.9" y="115.6">V-</text>
<text x="164.6" y="118">G7'</text>
<text x="204.6" y="116.8">V-</text>
<text x="255.4" y="115.6">V+</text>
<text x="93.1" y="125">E2</text>
<text x="163.4" y="125">VCC</text>
<text x="208.4" y="122.7">V+</text>
<text x="208.4" y="129.7">V-</text>
<text x="236.6" y="127.4">G7</text>
<text x="126.1" y="136.8">U</text>
<text x="88.4" y="143.8">V-</text>
<text x="236.6" y="139.1">E7</text>
<text x="111.9" y="146.1">V+</text>
<text x="269.5" y="150.9">BR</text>
<text x="231.9" y="157.9">V-</text>
<text x="255.4" y="160.3">V+</text>
<text x="33.4" y="169.6">SC</text>
<text x="90.8" y="172">V+</text>
<text x="36.9" y="184.9">+5V</text>
</g>
</svg>
